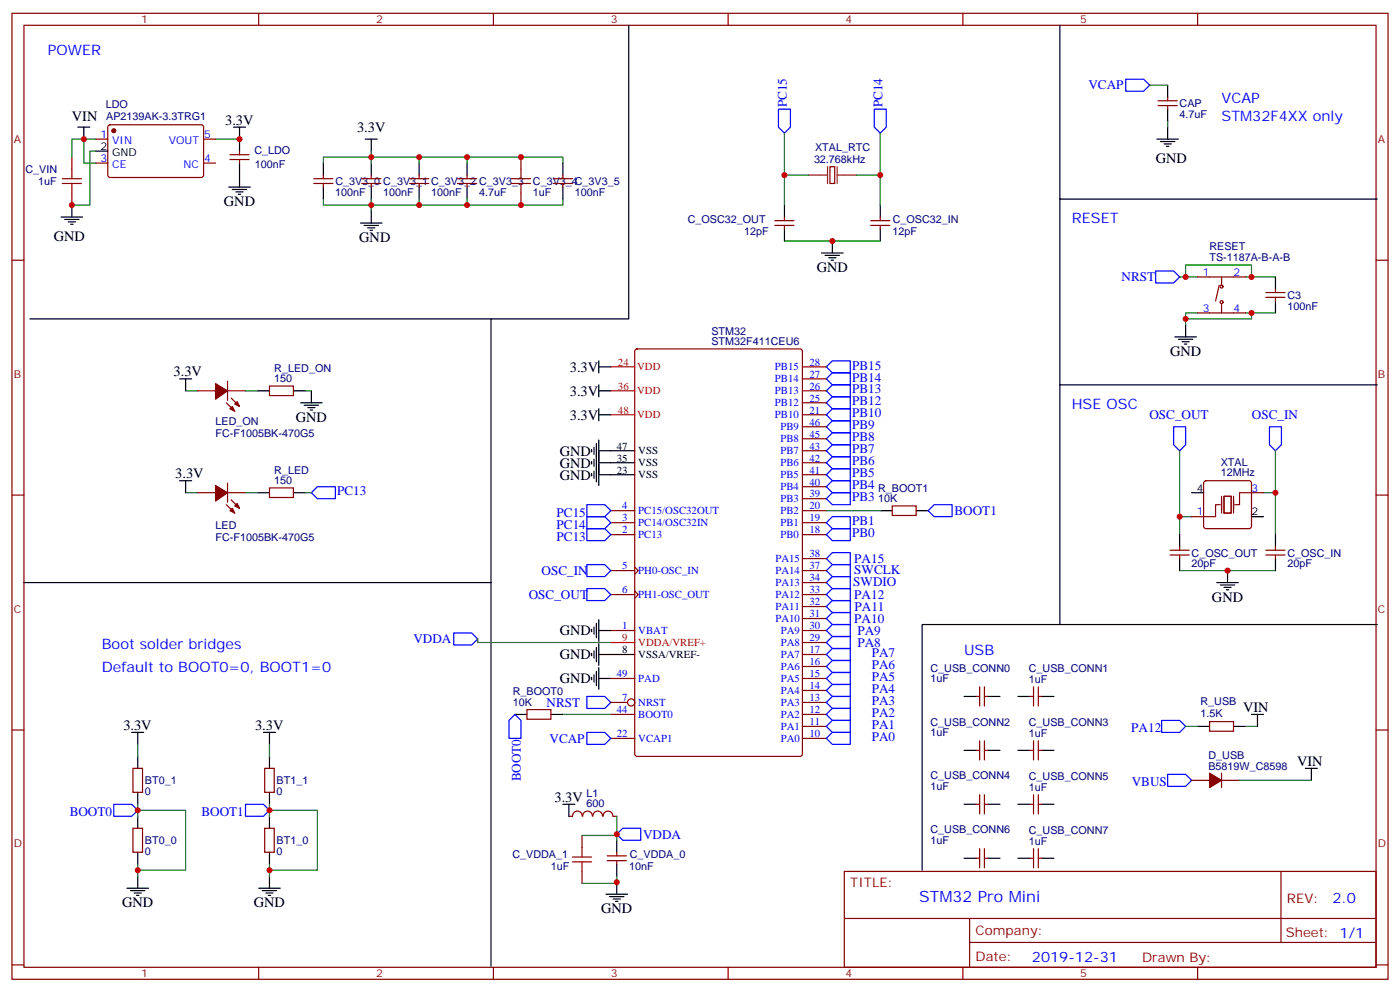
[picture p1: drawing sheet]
<svg xmlns="http://www.w3.org/2000/svg" width="412mm" height="292mm" viewBox="0 0 412 292" stroke-linecap="round" stroke-linejoin="round" font-family="sans-serif">
<g fill="none" stroke="#870000" stroke-width=".35">
<path d="M3.5 3.9h405.4v284.4h-405.4zM7.1 7.4h398.2v277.3h-398.2zM76.2 3.9v3.5M145.3 3.9v3.5M214.5 3.9v3.5M283.6 3.9v3.5M352.8 3.9v3.5M32 36.9l.5-.2 27 .1 .5 .6-.1 14.4-.6 .4h-27.1l-.5-.7v-14.1zM341.1 31.1h5.7M341.1 29.7h5.7M344 28.6v1.1M344 31.1v1"/>
<path d="M21.2 46.2v3.6M21.2 56.8v3.6M28.2 41h3.5M28.2 48h3.5M60 41h3.5M60 48h3.5M67.7 47h5.7M67.7 45.5h5.7M70.6 44.5v1M70.6 47v1M92.4 54h5.7M92.4 52.6h5.7"/>
<path d="M95.2 51.5v1.1M95.2 54v1.1M106.5 54h5.7M106.5 52.6h5.7M109.4 51.5v1.1M109.4 54v1.1M120.6 54h5.7M120.6 52.6h5.7M123.5 51.5v1.1M123.5 54v1.1M134.8 54h5.6M134.8 52.6h5.6"/>
<path d="M137.6 51.5v1.1M137.6 54v1.1M153.5 46.2v3.6M153.5 56.8v3.6M163 54h5.6M163 52.6h5.6M165.8 51.5v1.1M165.8 54v1.1M244.5 49.1h1.4v4.9h-1.4zM3.5 76.6h3.6M228.2 66.4h5.7M228.2 64.9h5.7"/>
<path d="M231.1 63.9v1M231.1 66.4v1M256.5 66.4h5.6M256.5 64.9h5.6M259.3 63.9v1M259.3 66.4v1M405.3 76.6h3.6M352.8 92.1h14.1M352.8 81.5h14.1M359.1 84l-1 4.6M359.8 81.5v2.5M359.8 89.6v2.5"/>
<path d="M372.9 87.5h5.6M372.9 86.1h5.6M375.7 85.1v1M375.7 87.5v1.1M58.2 115h5.3M66.7 118.6l2.4 2.4M67 112.2v5.7M67 115h5.3M68.1 117.2l2.5 2.4M79.4 113.6h7v2.9h-7zM187.2 102.9l.5-.2h48l.6 .4 .1 118.8-.5 .7h-48.2l-.7-.4v-118.8zM236.4 115h7"/>
<path d="M236.4 118.6h7M236.4 111.5h7M236.4 108h7M236.4 139.7h7M236.4 136.2h7M236.4 132.7h7M236.4 129.2h7M236.4 125.6h7M236.4 122.1h7M3.5 145.7h3.6M58.2 145h5.3M66.7 148.6l2.4 2.4"/>
<path d="M67 145h5.3M67 142.2v5.6M68.1 147.1l2.5 2.5M79.4 143.6h7v2.8h-7zM179.9 157.4h7.1M179.9 153.8h7.1M179.9 150.3h7.1M236.4 157.4h7M236.4 153.8h7M236.4 150.3h7M236.4 146.8h7M236.4 143.3h7"/>
<path d="M262.8 148.9h7.1v2.8h-7.1zM351 152.1h3.5M354.8 141.7l.4-.2h12.7l.5 .2 .3 .5v12.7l-.3 .5-.5 .2h-12.7l-.5-.2-.2-.5v-12.7zM368.7 145h3.5M405.3 145.7h3.6M179.9 168h7.1M179.9 175h7.1M187 166.9l1 1.1-1 1M187 174l1 1-1 1.1M236.4 171.5h7M236.4 168h7M236.4 175h7"/>
<path d="M236.4 164.4h7M236.4 178.5h7M344.7 163.4h5.6M344.7 162h5.6M347.5 160.9v1.1M347.5 163.4v1M372.9 163.4h5.6M372.9 162h5.6M375.7 160.9v1.1M375.7 163.4v1M179.9 199.7h7.1M179.9 185.6h7.1"/>
<path d="M236.4 199.7h7M236.4 196.2h7M236.4 192.7h7M236.4 185.6h7M236.4 182.1h7M236.4 189.1h7M3.5 214.9h3.6M155.2 208.9h7.1v2.8h-7.1zM179.9 217.3h7.1M179.9 210.3h7.1M179.9 206.8h5M236.4 217.3h7"/>
<path d="M236.4 213.8h7M236.4 210.3h7M236.4 206.8h7M236.4 203.2h7M287.5 205h1.1M288.6 202.2v5.6M288.6 218.1v5.6M290 202.2v5.6M290 218.1v5.6M290 205h1M303.4 205h1M304.4 202.2v5.6"/>
<path d="M304.4 218.1v5.6M305.9 205h1M305.9 202.2v5.6M305.9 218.1v5.6M356.3 212.4h7.1v2.8h-7.1zM405.3 214.9h3.6M39.2 226.2h2.8v7h-2.8zM78 226.2h2.8v7h-2.8zM287.5 220.9h1.1M287.5 236.7h1.1M288.6 233.9v5.7M290 233.9v5.7"/>
<path d="M290 220.9h1M290 236.7h1M303.4 220.9h1M303.4 236.7h1M304.4 233.9v5.7M305.9 233.9v5.7M305.9 220.9h1M305.9 236.7h1M351 229.7h5.3M359.8 227.6v4.2M359.8 229.7h5.3M39.2 243.8h2.8v7.1h-2.8z"/>
<path d="M78 243.8h2.8v7.1h-2.8zM167.6 240.3h1M168.7 240.3a1.41 1.41 0 0 1 1.4-1.6 1.41 1.41 0 0 1 1.4 1.6M171.4 245.9v3.5M171.4 256.5v3.5M171.7 240.3a1.41 1.41 0 0 1 1.4-1.6 1.41 1.41 0 0 1 1.4 1.6M174.6 240.3a1.41 1.41 0 0 1 1.5-1.6 1.41 1.41 0 0 1 1.4 1.6M177.7 240.3a1.41 1.41 0 0 1 1.4-1.5 1.41 1.41 0 0 1 1.4 1.5M178.9 253.3h5.6M178.9 251.9h5.6M180.6 240.3h1.1M181.7 250.9v1"/>
<path d="M181.7 253.3v1.1M248.7 256.5h156.6v28.2h-156.6zM287.5 252.6h1.1M288.6 249.8v5.6M290 249.8v5.6M290 252.6h1M303.4 252.6h1M304.4 249.8v5.6M305.9 249.8v5.6M305.9 252.6h1M377.3 256.5v20.9M248.7 270.4h156.5"/>
<path d="M285.6 277.4h119.6M285.6 270.4v14.1M3.5 284h3.6M76.2 284.7v3.6M145.3 284.7v3.6M214.5 284.7v3.6M283.6 284.7v3.6M352.8 284.7v3.6M405.3 284h3.6"/>
<circle cx="359.8" cy="88.9" r=".44"/>
<circle cx="359.8" cy="84.3" r=".44"/>
<circle cx="185.9" cy="206.8" r="1.06"/>
</g>
<g fill="none" stroke="#000" stroke-width=".35">
<path d="M185.2 7.4v86.5h-176.4M312.2 7.4v51.2h93.5M22.9 37.4h3.6M24.7 37.4v3.6M68.8 37.4h3.5M70.6 37.4v7.1M344 25.1v3.5M344 32.1v3.6M344 37.4v3.6M28.2 44.5h3.5M67.4 55.1h6.3M68.4 55.8h4.3"/>
<path d="M69.5 56.5h2.1M70.2 57.2h.7M70.6 48v7.1M95.2 48v3.5M95.2 55.1v3.5M107.6 41h3.5M109.4 41v3.5M109.4 48v3.5M109.4 55.1v3.5M123.5 48v3.5M123.5 55.1v3.5M137.6 48v3.5"/>
<path d="M137.6 55.1v3.5M165.8 48v3.5M165.8 55.1v3.5M312.2 58.6v54.7h93.5M340.8 41h6.3M341.8 41.7h4.3M342.9 42.4h2.1M343.6 43.1h.7M18 63.9h6.3M19 64.6h4.3M20.1 65.3h2.1M20.8 66h.7"/>
<path d="M21.2 60.4v3.5M106.2 65.7h6.3M107.2 66.4h4.3M108.3 67.1h2.1M109 67.8h.7M109.4 62.1v3.6M231.1 60.4v3.5M231.1 67.4v3.5M242 74.5h6.4M243.1 75.2h4.2M244.1 75.9h2.1M244.8 76.6h.7"/>
<path d="M245.2 70.9v3.6M259.3 60.4v3.5M259.3 67.4v3.5M144.6 93.9v77.6M346.1 99.2h6.3M347.1 99.9h4.3M349.2 95.6v3.6M375.7 81.5v3.6M375.7 88.6v3.5M52.9 111.5h3.5M54.7 111.5v3.5M75.8 115h3.6"/>
<path d="M86.4 115h3.6M88.5 118.6h6.4M89.6 119.3h4.2M90.7 120h2.1M91.7 115v3.6M176.4 115h3.5M176.4 106.2v3.5M176.4 113.3v3.5M176.4 108h3.5M312.2 113.3v70.5M348.2 100.6h2.1M348.9 101.3h.7"/>
<path d="M91.4 120.7h.7M174.3 132.3v.7M174.3 135.9v.7M174.3 139.4v.7M175 131.6v2.1M175 135.1v2.2M175 138.7v2.1M175.7 130.6v11.3M176.4 120.3v3.6M176.4 129.5v13.4M176.4 132.7h10.6M176.4 136.2h10.6"/>
<path d="M176.4 139.7h10.6M176.4 122.1h3.5M52.9 141.5h3.5M54.7 141.5v3.5M75.8 145h3.6M86.4 145h3.6M259.3 150.3h3.5M269.9 150.3h3.5M347.5 157.4v3.5M351 145h3.5M368.7 152.1h3.5M375.7 157.4v3.5"/>
<path d="M7.1 171.5h137.5v112.9M347.5 164.4v3.6M358.4 171.5h6.4M359.5 172.2h4.2M360.5 172.9h2.2M361.2 173.6h.7M361.6 168v3.5M375.7 164.4v3.6M174.3 185.2v.7M174.3 192.3v.7M174.3 199.4v.7M175 184.5v2.2"/>
<path d="M175 191.6v2.1M175 198.6v2.2M175.7 183.5v4.2M175.7 190.5v4.3M175.7 197.6v4.2M176.4 199.7h3.5M176.4 182.4v6.4M176.4 189.5v6.3M176.4 196.5v6.4M176.4 192.7h10.6M176.4 185.6h3.5M405.7 183.8h-134.1v72.4"/>
<path d="M38.8 215.6h3.5M40.6 215.6v3.5M77.6 215.6h3.5M79.4 215.6v3.5M151.7 210.3h3.5M162.3 210.3h3.5M284 205h3.5M291 205h3.6M299.9 205h3.5M306.9 205h3.5M352.8 213.8h3.5M363.4 213.8h3.5"/>
<path d="M368.7 210.3h3.5M370.4 210.3v3.5M40.6 222.6v3.6M40.6 233.2v3.5M79.4 222.6v3.6M79.4 233.2v3.5M165.8 236.7h3.5M167.6 236.7v3.6M284 220.9h3.5M284 236.7h3.5M291 220.9h3.6M291 236.7h3.6"/>
<path d="M299.9 220.9h3.5M299.9 236.7h3.5M306.9 220.9h3.5M306.9 236.7h3.5M384.5 226.2h3.6M386.3 226.2v3.5M40.6 240.3v3.5M40.6 250.9v3.5M40.6 257.9v3.5M79.4 240.3v3.5M79.4 250.9v3.5M79.4 257.9v3.5"/>
<path d="M181.7 247.3v3.6M181.7 254.4v3.5M181.7 259.7v3.5M284 252.6h3.5M291 252.6h3.6M299.9 252.6h3.5M306.9 252.6h3.5M37.4 261.4h6.3M38.5 262.1h4.2M39.5 262.9h2.1M40.2 263.6h.7M76.2 261.4h6.3"/>
<path d="M77.3 262.1h4.2M78.3 262.9h2.1M79 263.6h.7M178.5 263.2h6.4M179.6 263.9h4.2M180.6 264.6h2.1M181.3 265.3h.7"/>
</g>
<g fill="none" stroke="#008700" stroke-width=".35">
<path d="M231.1 39.2v12.3h7M259.3 39.2v12.3h-7.1M338.7 25.1h5.3M344 35.7v1.7M24.7 41h-3.5v5.2M28.2 41h-3.5v7h3.5M28.2 44.5h-1.7v15.9h-5.3M63.5 41h7.1M95.2 48v-1.8h14.2v1.8M95.2 58.6v1.8h14.2v-1.8M109.4 44.5v1.7h56.4v1.8M123.5 46.2v1.8"/>
<path d="M123.5 58.6v1.8M137.6 46.2v1.8M137.6 58.6v1.8M165.8 58.6v1.8h-56.4v1.7M231.1 51.5v8.9M259.3 51.5v8.9M231.1 70.9h28.2M347.5 81.5h5.3M349.2 81.5v-3.5h19.5v3.5M352.8 92.1h-3.6v3.5M366.9 92.1h8.8M366.9 81.5h8.8"/>
<path d="M368.7 92.1v1.8h-19.5M54.7 115h3.5M72.3 115h3.5M90 115h1.7M347.5 132.7v19.4M375.7 132.7v12.3h-3.5M54.7 145h3.5M72.3 145h3.5M90 145h1.7M243.4 150.3h15.9M351 152.1h-3.5v5.3M375.7 145v12.4"/>
<path d="M347.5 168h28.2M140.7 188.1v1h39.2M40.6 219.1v3.5M79.4 219.1v3.5M165.8 210.3h14.1M349.2 213.8h3.6M366.9 213.8h3.5M40.6 238.5h14.1v17.7h-14.1M40.6 236.7v3.6M79.4 238.5h14.1v17.7h-14.1M79.4 236.7v3.6M365.1 229.7h21.2"/>
<path d="M40.6 254.4v3.5M79.4 254.4v3.5M181.7 257.9v2.1h-10.3M181.7 240.3v5.6h-10.3M181.7 245.6v1.7"/>
</g>
<g fill="none" stroke="#00f" stroke-width=".35">
<path d="M229.3 32.1h3.5v5.3l-1.7 1.8-1.8-1.8zM257.5 32.1h3.6v5.3l-1.8 1.8-1.8-1.8zM331.6 23.3h5.3l1.8 1.8-1.8 1.7h-5.3zM340.4 79.8h5.3l1.8 1.7-1.8 1.8h-5.3zM243.4 108l1.8-1.8h5.3v3.5h-5.3zM243.4 111.5l1.8-1.8h5.3v3.6h-5.3zM243.4 115l1.8-1.7h5.3v3.5h-5.3zM243.4 118.6l1.8-1.8h5.3v3.5h-5.3zM243.4 125.6l1.8-1.7h5.3v3.5h-5.3zM243.4 129.2l1.8-1.8h5.3v3.5h-5.3zM243.4 136.2l1.8-1.8h5.3v3.6h-5.3zM243.4 132.7l1.8-1.8h5.3v3.5h-5.3z"/>
<path d="M243.4 139.7l1.8-1.7h5.3v3.5h-5.3zM245.2 120.3h5.3v3.6h-5.3l-1.8-1.8zM345.7 125.6h3.5v5.3l-1.7 1.8-1.8-1.8zM373.9 125.6h3.6v5.3l-1.8 1.8-1.8-1.8zM91.7 145l1.8-1.7h5.3v3.5h-5.3zM172.9 155.6h5.3l1.7 1.8-1.7 1.7h-5.3zM172.9 152.1h5.3l1.7 1.7-1.7 1.8h-5.3zM172.9 148.6h5.3l1.7 1.7-1.7 1.8h-5.3zM243.4 153.8l1.8-1.7h5.3v3.5h-5.3zM243.4 157.4l1.8-1.8h5.3v3.5h-5.3zM243.4 146.8l1.8-1.8h5.3v3.6h-5.3zM243.4 143.3l1.8-1.8h5.3v3.5h-5.3z"/>
<path d="M273.4 150.3l1.8-1.7h5.3v3.5h-5.3zM172.9 166.2h5.3l1.7 1.8-1.7 1.7h-5.3zM172.9 173.2h5.3l1.7 1.8-1.7 1.8h-5.3zM243.4 171.5l1.8-1.8h5.3v3.5h-5.3zM243.4 168l1.8-1.8h5.3v3.5h-5.3zM243.4 164.4l1.8-1.7h5.3v3.5h-5.3zM243.4 178.5l1.8-1.7h5.3v3.5h-5.3zM243.4 175l1.8-1.8h5.3v3.6h-5.3zM133.7 186.3h5.2l1.8 1.8-1.8 1.7h-5.2zM243.4 189.1l1.8-1.7h5.3v3.5h-5.3zM243.4 182.1l1.8-1.8h5.3v3.5h-5.3zM243.4 196.2l1.8-1.8h5.3v3.5h-5.3z"/>
<path d="M243.4 199.7l1.8-1.8h5.3v3.6h-5.3zM245.2 183.8h5.3v3.6h-5.3l-1.8-1.8zM245.2 190.9h5.3v3.5h-5.3l-1.8-1.7zM151.7 210.3l1.8 1.8v5.2h-3.6v-5.2zM172.9 205h5.3l1.7 1.8-1.7 1.7h-5.3zM172.9 215.6h5.3l1.7 1.7-1.7 1.8h-5.3zM243.4 213.8l1.8-1.7h5.3v3.5h-5.3zM243.4 206.8l1.8-1.8h5.3v3.5h-5.3zM243.4 210.3l1.8-1.8h5.3v3.6h-5.3zM243.4 203.2l1.8-1.7h5.3v3.5h-5.3zM245.2 215.6h5.3v3.5h-5.3l-1.8-1.8zM342.2 212.1h5.3l1.7 1.7-1.7 1.8h-5.3z"/>
<path d="M33.5 236.7h5.3l1.8 1.8-1.8 1.8h-5.3zM72.3 236.7h5.3l1.8 1.8-1.8 1.8h-5.3zM344 227.9h5.2l1.8 1.8-1.8 1.8h-5.2zM181.7 245.6l1.7-1.8h5.3v3.5h-5.3z"/>
</g>
<g fill="#870000" stroke="#870000" stroke-width=".35">
<path d="M356.3 227.6l3.5 2.1-3.5 2.1z"/>
<path d="M69.1 148.9l.7-.7 .8 1.4z"/>
<path d="M67.7 150.3l.7-.7 .7 1.4z"/>
<path d="M63.5 142.9l3.5 2.1-3.5 2.5z"/>
<path d="M69.1 118.9l.7-.7 .8 1.4z"/>
<path d="M67.7 120.3l.7-.7 .7 1.4z"/>
<path d="M63.5 112.9l3.5 2.1-3.5 2.5z"/>
<circle cx="33.5" cy="38.5" r=".53"/>
</g>
<path d="M18.3 54h5.7M18.3 52.6h5.7M21.2 49.8v2.8M21.2 54v2.8M150.6 54h5.7M150.6 52.6h5.7M153.5 49.8v2.8M153.5 54v2.8M168.6 253.7h5.7M168.6 252.3h5.7M171.4 249.4v2.9M171.4 253.7v2.8" fill="none" stroke="#a10000" stroke-width=".35"/>
<path d="M359.5 148.6h-1.4v3.5h-3.6M359.8 146.1v4.9M360.5 146.1h2.2v4.9h-2.2zM363.4 146.1v4.9M368.7 145h-3.6v3.6h-1.4" fill="none" stroke="#870012" stroke-width=".35"/>
<path d="M238.1 51.5h5.7M243.8 49.1v4.9M246.6 51.5h5.6M246.6 49.1v4.9" fill="none" stroke="#8c2424" stroke-width=".35"/>
<path d="M179.9 108h7.1M179.9 115h7.1M179.9 122.1h7.1M179.9 189.1h7.1" fill="none" stroke="#f00" stroke-width=".35"/>
<g fill="#c00">
<circle cx="375.7" cy="145" r=".88"/>
<circle cx="349.3" cy="93.9" r=".88"/>
<circle cx="368.7" cy="92.1" r=".88"/>
<circle cx="79.4" cy="238.5" r=".88"/>
<circle cx="40.6" cy="238.5" r=".88"/>
<circle cx="153.5" cy="60.4" r=".88"/>
<circle cx="153.5" cy="46.2" r=".88"/>
<circle cx="123.5" cy="60.4" r=".88"/>
<circle cx="137.6" cy="46.2" r=".88"/>
<circle cx="40.6" cy="256.2" r=".88"/>
<circle cx="79.4" cy="256.2" r=".88"/>
<circle cx="109.4" cy="46.2" r=".88"/>
<circle cx="123.5" cy="46.2" r=".88"/>
<circle cx="109.4" cy="60.4" r=".88"/>
<circle cx="137.6" cy="60.4" r=".88"/>
<circle cx="349.3" cy="81.5" r=".88"/>
<circle cx="368.7" cy="81.5" r=".88"/>
<circle cx="347.5" cy="152.1" r=".88"/>
<circle cx="361.6" cy="168" r=".88"/>
<circle cx="24.7" cy="41" r=".88"/>
<circle cx="21.2" cy="60.4" r=".88"/>
<circle cx="70.6" cy="41" r=".88"/>
<circle cx="181.7" cy="259.7" r=".88"/>
<circle cx="181.7" cy="245.6" r=".88"/>
<circle cx="259.3" cy="51.5" r=".88"/>
<circle cx="231.1" cy="51.5" r=".88"/>
<circle cx="245.2" cy="70.9" r=".88"/>
</g>
<text font-size="4.6" fill="#00f" x="270.8" y="265.5">STM32 Pro Mini</text>
<g font-size="4.2" fill="#00f">
<text x="14.1" y="16.3">POWER</text>
<text x="359.8" y="30.4">VCAP</text>
<text x="359.8" y="35.7">STM32F4XX only</text>
<text x="315.7" y="65.7">RESET</text>
<text x="315.7" y="120.3">HSE OSC</text>
<text x="30" y="190.9">Boot solder bridges</text>
<text x="30" y="197.9">Default to BOOT0=0, BOOT1=0</text>
<text x="284" y="192.7">USB</text>
<text x="392.5" y="265.8">2.0</text>
<text x="304" y="283.1">2019-12-31</text>
</g>
<g font-size="4.2">
<text x="21.2" y="35.7">VIN</text>
<text x="66.3" y="36.7">3.3V</text>
<text x="105.2" y="38.8">3.3V</text>
<text x="340.4" y="48">GND</text>
<text x="66" y="60.7">GND</text>
<text x="15.9" y="70.9">GND</text>
<text x="105.8" y="71.2">GND</text>
<text x="240.6" y="80.1">GND</text>
<text x="344.7" y="104.8">GND</text>
<text x="51.2" y="110.8">3.3V</text>
<text x="167.9" y="109.4">3.3V</text>
<text x="167.9" y="116.5">3.3V</text>
<text x="87.1" y="124.2">GND</text>
<text x="167.9" y="123.5">3.3V</text>
<text x="164.9" y="134.1">GND</text>
<text x="164.9" y="137.7">GND</text>
<text x="51.6" y="140.6">3.3V</text>
<text x="164.9" y="141.2">GND</text>
<text x="357" y="177.1">GND</text>
<text x="164.9" y="187">GND</text>
<text x="164.9" y="194.1">GND</text>
<text x="164.9" y="201.2">GND</text>
<text x="366.2" y="209.6">VIN</text>
<text x="36.3" y="214.9">3.3V</text>
<text x="75.1" y="214.9">3.3V</text>
<text x="382.1" y="225.5">VIN</text>
<text x="163.3" y="236">3.3V</text>
<text x="36" y="267.1">GND</text>
<text x="74.8" y="267.1">GND</text>
<text x="177.1" y="268.9">GND</text>
</g>
<g font-size="3.9" fill="#00f">
<text x="320.6" y="26.3">VCAP</text>
<text x="231.8" y="31.6" transform="rotate(-90 231.8 31.6)">PC15</text>
<text x="260" y="31.6" transform="rotate(-90 260 31.6)">PC14</text>
<text x="330.4" y="82.8">NRST</text>
<text x="251" y="108.8">PB15</text>
<text x="251" y="112.3">PB14</text>
<text x="251" y="115.8">PB13</text>
<text x="251" y="119.4">PB12</text>
<text x="251" y="122.8">PB10</text>
<text x="338.6" y="123.4">OSC_OUT</text>
<text x="368.8" y="123.4">OSC_IN</text>
<text x="251" y="126.4">PB9</text>
<text x="251" y="129.9">PB8</text>
<text x="251" y="137">PB6</text>
<text x="251" y="133.5">PB7</text>
<text x="251" y="140.5">PB5</text>
<text x="99.3" y="145.8">PC13</text>
<text x="251" y="147.6">PB3</text>
<text x="251" y="144">PB4</text>
<text x="164" y="155.6">PC14</text>
<text x="164" y="152.1">PC15</text>
<text x="251" y="154.7">PB1</text>
<text x="281.2" y="151.6">BOOT1</text>
<text x="164" y="159.2">PC13</text>
<text x="251" y="158.2">PB0</text>
<text x="251.7" y="165.7">PA15</text>
<text x="159.5" y="169.2">OSC_IN</text>
<text x="251.4" y="172.4">SWDIO</text>
<text x="251.6" y="168.9">SWCLK</text>
<text x="155.8" y="176.3">OSC_OUT</text>
<text x="251.7" y="176.2">PA12</text>
<text x="251.7" y="179.8">PA11</text>
<text x="251.7" y="183.3">PA10</text>
<text x="121.8" y="189.3">VDDA</text>
<text x="252.6" y="190.4">PA8</text>
<text x="252.6" y="186.8">PA9</text>
<text x="256.8" y="196.9">PA6</text>
<text x="256.8" y="193.4">PA7</text>
<text x="256.8" y="203.9">PA4</text>
<text x="256.8" y="200.4">PA5</text>
<text x="161" y="208">NRST</text>
<text x="256.8" y="207.5">PA3</text>
<text x="256.8" y="214.5">PA1</text>
<text x="256.8" y="211">PA2</text>
<text x="333.2" y="215.6">PA12</text>
<text x="161.9" y="218.6">VCAP</text>
<text x="256.8" y="218">PA0</text>
<text x="153.4" y="230" transform="rotate(-90 153.4 230)">BOOT0</text>
<text x="333.4" y="231.5">VBUS</text>
<text x="20.5" y="240.3">BOOT0</text>
<text x="59.3" y="240.3">BOOT1</text>
<text x="189.4" y="247">VDDA</text>
</g>
<g font-size="3.9" fill="#800">
<text x="250.5" y="261.1">TITLE:</text>
<text x="379.1" y="265.8">REV:</text>
<text x="287.4" y="275.3">Company:</text>
<text x="378.7" y="275.9">Sheet: 1/1</text>
<text x="287.4" y="283">Date:</text>
<text x="336.4" y="283.1">Drawn By:</text>
</g>
<g font-size="3.2" fill="#800">
<text x="41.6" y="6.9">1</text>
<text x="110.8" y="6.9">2</text>
<text x="179.9" y="6.9">3</text>
<text x="249.1" y="6.9">4</text>
<text x="318.2" y="6.9">5</text>
<text x="4.1" y="42">A</text>
<text x="405.9" y="42">A</text>
<text x="4.1" y="111.2">B</text>
<text x="405.9" y="111.2">B</text>
<text x="4.1" y="180.3">C</text>
<text x="405.9" y="180.3">C</text>
<text x="4.1" y="249.4">D</text>
<text x="405.9" y="249.4">D</text>
<text x="41.6" y="287.7">1</text>
<text x="110.8" y="287.7">2</text>
<text x="179.9" y="287.7">3</text>
<text x="249.1" y="287.7">4</text>
<text x="318.2" y="287.7">5</text>
</g>
<g font-size="3.2" fill="#000080">
<text x="31.2" y="31.9">LDO</text>
<text x="31.3" y="35.4">AP2139AK-3.3TRG1</text>
<text x="347.5" y="34.7">4.7uF</text>
<text x="347.5" y="31.5">CAP</text>
<text x="74.9" y="45.3">C_LDO</text>
<text x="240.1" y="44.6">XTAL_RTC</text>
<text x="7.5" y="50.9">C_VIN</text>
<text x="75.1" y="49.5">100nF</text>
<text x="239.8" y="48.1">32.768kHz</text>
<text x="11.3" y="54.5">1uF</text>
<text x="98.8" y="57.6">100nF</text>
<text x="98.8" y="54.4">C_3V3_0 C_3V3_1 C_3V3_2 C_3V3_3</text>
<text x="112.9" y="57.6">100nF</text>
<text x="127" y="57.6">100nF</text>
<text x="141.1" y="57.6">4.7uF</text>
<text x="157" y="57.6">1uF</text>
<text x="157" y="54.4">C_3V3_4C_3V3_5</text>
<text x="169.3" y="57.6">100nF</text>
<text x="202.6" y="65.7">C_OSC32_OUT</text>
<text x="263" y="65.7">C_OSC32_IN</text>
<text x="219.2" y="69.3">12pF</text>
<text x="262.9" y="69.3">12pF</text>
<text x="356.3" y="76.8">TS-1187A-B-A-B</text>
<text x="356.3" y="73.7">RESET</text>
<text x="379.2" y="87.9">C3</text>
<text x="379.2" y="91.1">100nF</text>
<text x="209.6" y="101.6">STM32F411CEU6</text>
<text x="209.6" y="98.6">STM32</text>
<text x="80.8" y="112.6">150</text>
<text x="80.8" y="109.4">R_LED_ON</text>
<text x="63.5" y="125">LED_ON</text>
<text x="63.5" y="128.6">FC-F1005BK-470G5</text>
<text x="359.6" y="137">XTAL</text>
<text x="80.8" y="142.6">150</text>
<text x="80.8" y="139.4">R_LED</text>
<text x="359.6" y="140.2">12MHz</text>
<text x="258.7" y="147.8">10K</text>
<text x="258.7" y="144.7">R_BOOT1</text>
<text x="63.5" y="155.6">LED</text>
<text x="63.5" y="159.1">FC-F1005BK-470G5</text>
<text x="351" y="167">20pF</text>
<text x="351" y="163.8">C_OSC_OUT</text>
<text x="379.2" y="167">20pF</text>
<text x="379.2" y="163.8">C_OSC_IN</text>
<text x="274.1" y="197.7">C_USB_CONN0</text>
<text x="303.1" y="197.9">C_USB_CONN1</text>
<text x="274.1" y="200.9">1uF</text>
<text x="303" y="201.1">1uF</text>
<text x="151.1" y="207.8">10K</text>
<text x="151.1" y="204.6">R_BOOT0</text>
<text x="353.6" y="207.6">R_USB</text>
<text x="274.1" y="213.6">C_USB_CONN2</text>
<text x="303.1" y="213.8">C_USB_CONN3</text>
<text x="353.6" y="211.1">1.5K</text>
<text x="274.1" y="216.7">1uF</text>
<text x="303" y="217">1uF</text>
<text x="356" y="226.5">B5819W_C8598</text>
<text x="356" y="223.3">D_USB</text>
<text x="42.7" y="230.8">BT0_1</text>
<text x="81.5" y="230.8">BT1_1</text>
<text x="274.1" y="232.6">1uF</text>
<text x="274.1" y="229.4">C_USB_CONN4</text>
<text x="303" y="232.9">1uF</text>
<text x="303.1" y="229.7">C_USB_CONN5</text>
<text x="42.7" y="234">0</text>
<text x="81.5" y="234">0</text>
<text x="172.8" y="237.7">600</text>
<text x="172.8" y="234.5">L1</text>
<text x="274.1" y="245.3">C_USB_CONN6</text>
<text x="303.1" y="245.6">C_USB_CONN7</text>
<text x="42.7" y="251.7">0</text>
<text x="42.7" y="248.5">BT0_0</text>
<text x="81.5" y="251.7">0</text>
<text x="81.5" y="248.5">BT1_0</text>
<text x="274.1" y="248.5">1uF</text>
<text x="303" y="248.7">1uF</text>
<text x="150.9" y="252.7">C_VDDA_1</text>
<text x="162.3" y="256.2">1uF</text>
<text x="185.3" y="256.2">10nF</text>
<text x="185.5" y="252.7">C_VDDA_0</text>
</g>
<g font-size="3.2" fill="#00f">
<text x="29.6" y="40.6">1</text>
<text x="60.1" y="40.6">5</text>
<text x="29.6" y="47.7">3</text>
<text x="33.1" y="42.4">VIN</text>
<text x="49.7" y="42.4">VOUT</text>
<text x="60.1" y="47.7">4</text>
<text x="33.1" y="49.4">CE</text>
<text x="54.1" y="49.4">NC</text>
<text x="354.3" y="81.2">1</text>
<text x="363.4" y="81.2">2</text>
<text x="354.3" y="91.8">3</text>
<text x="363.4" y="91.8">4</text>
<text x="238.5" y="107.6">28</text>
<text x="228.3" y="112.6">PB14</text>
<text x="228.3" y="109">PB15</text>
<text x="238.5" y="111.2">27</text>
<text x="228.3" y="119.6">PB12</text>
<text x="228.3" y="116.1">PB13</text>
<text x="238.5" y="118.2">25</text>
<text x="238.5" y="114.7">26</text>
<text x="228.3" y="123.2">PB10</text>
<text x="238.5" y="125.3">46</text>
<text x="238.5" y="121.7">21</text>
<text x="229.9" y="130.2">PB8</text>
<text x="229.9" y="126.7">PB9</text>
<text x="238.5" y="128.8">45</text>
<text x="229.9" y="137.3">PB6</text>
<text x="229.9" y="133.7">PB7</text>
<text x="238.5" y="135.9">42</text>
<text x="238.5" y="132.3">43</text>
<text x="229.9" y="140.8">PB5</text>
<text x="238.5" y="142.9">40</text>
<text x="238.5" y="139.4">41</text>
<text x="183.3" y="150">4</text>
<text x="229.9" y="147.8">PB3</text>
<text x="229.9" y="144.3">PB4</text>
<text x="238.5" y="150">20</text>
<text x="238.5" y="146.4">39</text>
<text x="368.7" y="144.7">3</text>
<text x="183.3" y="153.5">3</text>
<text x="188" y="154.9">PC14/OSC32IN</text>
<text x="188" y="151.4">PC15/OSC32OUT</text>
<text x="229.9" y="154.9">PB1</text>
<text x="229.9" y="151.4">PB2</text>
<text x="238.5" y="153.5">19</text>
<text x="352.5" y="151.7">1</text>
<text x="183.3" y="157">2</text>
<text x="188" y="158.4">PC13</text>
<text x="229.9" y="158.4">PB0</text>
<text x="238.5" y="157">18</text>
<text x="183.3" y="167.6">5</text>
<text x="228.4" y="165.5">PA15</text>
<text x="238.5" y="167.6">37</text>
<text x="238.5" y="164.1">38</text>
<text x="188" y="169">PH0-OSC_IN</text>
<text x="228.4" y="172.5">PA13</text>
<text x="228.4" y="169">PA14</text>
<text x="238.5" y="171.1">34</text>
<text x="183.3" y="174.7">6</text>
<text x="188" y="176.1">PH1-OSC_OUT</text>
<text x="228.4" y="179.6">PA11</text>
<text x="228.4" y="176.1">PA12</text>
<text x="238.5" y="178.2">32</text>
<text x="238.5" y="174.7">33</text>
<text x="183.3" y="185.2">1</text>
<text x="228.4" y="183.1">PA10</text>
<text x="238.5" y="185.2">30</text>
<text x="238.5" y="181.7">31</text>
<text x="188" y="186.7">VBAT</text>
<text x="230" y="186.7">PA9</text>
<text x="230" y="190.2">PA8</text>
<text x="238.5" y="188.8">29</text>
<text x="230" y="197.2">PA6</text>
<text x="230" y="193.7">PA7</text>
<text x="238.5" y="195.8">16</text>
<text x="238.5" y="192.3">17</text>
<text x="181.7" y="199.4">49</text>
<text x="188" y="200.8">PAD</text>
<text x="230" y="200.8">PA5</text>
<text x="238.5" y="202.9">14</text>
<text x="238.5" y="199.4">15</text>
<text x="181.7" y="209.9">44</text>
<text x="183.3" y="206.4">7</text>
<text x="188" y="207.8">NRST</text>
<text x="230" y="207.8">PA3</text>
<text x="230" y="204.3">PA4</text>
<text x="238.5" y="209.9">12</text>
<text x="238.5" y="206.4">13</text>
<text x="188" y="211.3">BOOT0</text>
<text x="230" y="214.9">PA1</text>
<text x="230" y="211.3">PA2</text>
<text x="238.5" y="213.5">11</text>
<text x="181.7" y="217">22</text>
<text x="188" y="218.4">VCAP1</text>
<text x="230" y="218.4">PA0</text>
<text x="238.5" y="217">10</text>
</g>
<g font-size="3.2">
<text x="29.6" y="44.1">2</text>
<text x="33.1" y="45.9">GND</text>
<text x="181.7" y="132.3">47</text>
<text x="181.7" y="135.9">35</text>
<text x="188" y="133.7">VSS</text>
<text x="188" y="137.3">VSS</text>
<text x="181.7" y="139.4">23</text>
<text x="188" y="140.8">VSS</text>
<text x="352.5" y="144.7">4</text>
<text x="368.7" y="151.7">2</text>
<text x="183.3" y="192.3">8</text>
<text x="188" y="193.7">VSSA/VREF-</text>
</g>
<g font-size="3.2" fill="#f00">
<text x="182" y="107.6">24</text>
<text x="187.7" y="109">VDD</text>
<text x="182" y="114.7">36</text>
<text x="187.7" y="116.1">VDD</text>
<text x="182" y="121.7">48</text>
<text x="187.7" y="123.2">VDD</text>
<text x="183.3" y="188.8">9</text>
<text x="188" y="190.2">VDDA/VREF+</text>
</g>
</svg>
